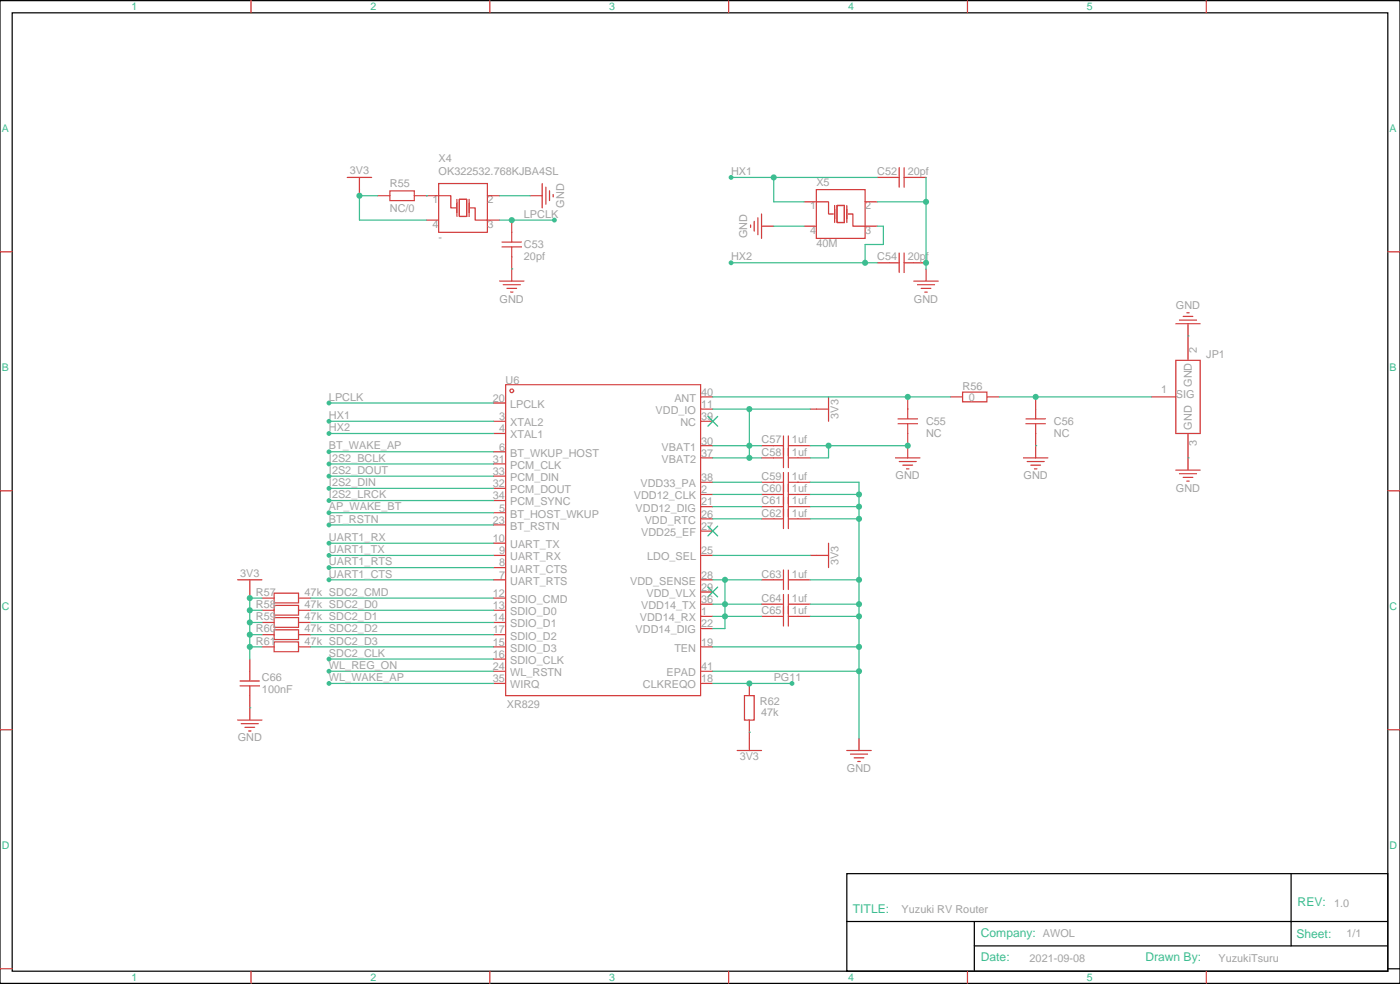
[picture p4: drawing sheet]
<svg xmlns="http://www.w3.org/2000/svg" width="405mm" height="285mm" viewBox="0 0 405 285" stroke-linecap="round" stroke-linejoin="round" font-family="sans-serif">
<path d="M0 .2h405.3v284.3h-405.3zM3.5 3.7h398.3v277.3h-398.3zM245.2 252.8h156.6v28.2h-156.6zM373.8 252.8v20.9M245.2 266.6h156.5M282.1 273.7h119.6M282.1 266.6v14.1M401.8 280.3h3.5" fill="none" stroke="#000" stroke-width=".35"/>
<g fill="none" stroke="#d43d3d" stroke-width=".35">
<path d="M72.7 .2v3.5M141.8 .2v3.5M211 .2v3.5M280.1 .2v3.5M349.2 .2v3.5M100.5 51.3h7.1M104.1 51.3v5.3M109.4 56.6h3.5M112.9 55.2h7v2.8h-7zM119.9 56.6h10.6v3.6h1.4M127 53.1h14.1v14.1h-14.1zM132.3 57.7v4.9"/>
<path d="M133 57.7h2.1v4.9h-2.1zM135.8 57.7v4.9M141.1 56.6h3.5M153.5 56.6h3.5M157 53.1v7.1M158 54.2v4.9M159.1 55.2v2.8M160.2 56.3v.7M232.8 58.4h7.1v3.5h1.4M236.4 54.9h14.1v14.1h-14.1zM241.7 59.5v4.9M242.4 59.5h2.1v4.9h-2.1z"/>
<path d="M245.2 59.5v4.9M250.5 58.4h3.5M254 51.3h6.3M260.3 48.5v5.7M261.8 51.3h6.3M261.8 48.5v5.7M0 72.9h3.5M123.5 63.7h3.5M136.2 60.2h1.4v3.5h7M145.3 70h5.7M145.3 71.4h5.7M148.2 63.7v6.3"/>
<path d="M148.2 71.4v9.9M217.3 65.1v.7M218.4 64v2.9M219.4 63v4.9M220.5 65.4h3.5M220.5 61.9v7.1M232.8 65.4h3.6M245.5 61.9h1.4v3.5h7.1M254 76h6.3M260.3 73.2v5.7M261.8 73.2v5.7M261.8 76h6.3"/>
<path d="M268.1 77.8v3.5M401.8 72.9h3.5M144.6 81.3h7.1M145.7 82.4h4.9M146.8 83.4h2.8M147.8 84.5h.7M264.6 81.3h7M265.6 82.4h5M266.7 83.4h2.8M267.8 84.5h.7M340.4 93.7h7.1M341.5 92.6h4.9"/>
<path d="M342.5 91.6h2.9M343.6 90.5h.7M344 93.7v10.6M142.9 116.6h3.5M146.4 111.3h56.4v90h-56.4zM202.8 118.4h3.6M202.8 114.8h3.6M234.6 118.4h5.3M239.9 114.8v7.1M262.8 114.8v6.4M275.2 114.8h3.5M278.7 113.4h7.1v2.8h-7.1z"/>
<path d="M285.8 114.8h3.5M299.9 114.8v6.4M333.4 114.8h7M340.4 104.3h7.1v21.1h-7.1zM142.9 121.9h3.5M142.9 125.4h3.5M142.9 130.7h3.5M142.9 134.2h3.5M142.9 137.8h3.5M202.8 121.9h3.6M202.8 128.9h3.6M202.8 132.5h3.6"/>
<path d="M202.8 139.5h3.6M220.5 128.9h6.3M220.5 132.5h6.3M220.5 139.5h6.3M226.8 126.1v9.2M226.8 136.7v16.2M228.2 128.9h6.4M228.2 132.5h6.4M228.2 139.5h6.4M228.2 126.1v9.2M228.2 136.7v16.2M259.3 132.5h7"/>
<path d="M260 121.2h5.6M260 122.6h5.6M260.3 133.5h5M261.4 134.6h2.8M262.5 135.7h.7M262.8 122.6v9.9M296.3 132.5h7.1M297 121.2h5.7M297 122.6h5.7M297.4 133.5h4.9M298.4 134.6h2.9M299.5 135.7h.7"/>
<path d="M299.9 122.6v9.9M340.4 136h7.1M341.5 137.1h4.9M342.5 138.1h2.9M343.6 139.2h.7M344 125.4v10.6M0 142h3.5M142.9 148.4h3.5M142.9 157.2h3.5M142.9 151.9h3.5M142.9 141.3h3.5M142.9 144.8h3.5"/>
<path d="M202.8 143.1h3.6M202.8 146.6h3.6M202.8 150.1h3.6M202.8 153.6h3.6M220.5 143.1h6.3M220.5 146.6h6.3M220.5 150.1h6.3M228.2 143.1h6.4M228.2 146.6h6.4M228.2 150.1h6.4M239.9 157.2v7M401.8 142h3.5"/>
<path d="M68.8 167.8h7M72.3 167.8v5.2M75.8 173h3.6M75.8 176.6h3.6M79.4 171.6h7v2.9h-7zM79.4 175.2h7v2.8h-7zM79.4 178.7h7v2.8h-7zM86.4 173h3.6M86.4 176.6h3.6M142.9 167.8h3.5M142.9 164.2h3.5M142.9 160.7h3.5"/>
<path d="M142.9 173h3.5M142.9 176.6h3.5M202.8 178.3h3.6M202.8 167.8h3.6M202.8 160.7h3.6M202.8 171.3h3.6M202.8 174.8h3.6M220.5 178.3h6.3M220.5 167.8h6.3M220.5 174.8h6.3M226.8 164.9v5.7M226.8 172v9.2"/>
<path d="M228.2 178.3h6.4M228.2 167.8h6.4M228.2 174.8h6.4M228.2 164.9v5.7M228.2 172v9.2M234.6 160.7h5.3M69.5 197h5.6M69.5 198.4h5.6M72.3 190.7v6.3M72.3 198.4v9.9M75.8 180.1h3.6M75.8 187.2h3.6"/>
<path d="M75.8 183.6h3.6M79.4 182.2h7v2.8h-7zM79.4 185.7h7v2.9h-7zM86.4 180.1h3.6M86.4 187.2h3.6M86.4 183.6h3.6M142.9 180.1h3.5M142.9 187.2h3.5M142.9 190.7h3.5M142.9 183.6h3.5M142.9 197.7h3.5M142.9 194.2h3.5"/>
<path d="M202.8 187.2h3.6M202.8 197.7h3.6M202.8 181.9h3.6M202.8 194.2h3.6M217 197.7v3.6M0 211.1h3.5M68.8 208.3h7M69.8 209.4h5M70.9 210.4h2.8M72 211.5h.7M213.4 217.1h7.1M215.5 201.3h2.9v7h-2.9z"/>
<path d="M217 208.3v8.8M245.2 217.1h7M246.2 218.2h5M247.3 219.3h2.8M248.7 213.6v3.5M401.8 211.1h3.5M248.4 220.3h.7M0 280.3h3.5M72.7 281v3.5M141.8 281v3.5M211 281v3.5M280.1 281v3.5"/>
<path d="M349.2 281v3.5"/>
<circle cx="148.2" cy="113.1" r=".53"/>
</g>
<path d="M205 120.5l2.8 2.8M207.8 120.5l-2.8 2.8M205 152.2l2.8 2.9M207.8 152.2l-2.8 2.9M205 169.9l2.8 2.8M207.8 169.9l-2.8 2.8" fill="none" stroke="#3c3" stroke-width=".35"/>
<path d="M211.7 51.3h42.3M224 51.3v7.1h8.8M254 58.4h14.1M268.1 51.3v26.5M144.6 63.7h15.9M211.7 76h42.3M224 65.4h8.8M254 65.4h1.8v5.3h-5.3v5.3" fill="none" stroke="#3dbd91" stroke-width=".35"/>
<circle cx="148.2" cy="77.8" r=".18" fill="#3dbd91"/>
<path d="M144.6 56.6h8.9" fill="none" stroke="#3dbd91" stroke-width=".35"/>
<circle cx="123.5" cy="56.6" r=".18" fill="#3dbd91"/>
<g fill="none" stroke="#3dbd91" stroke-width=".35">
<path d="M109.4 56.6h-5.3v7.1h19.4M95.2 116.6h47.7M95.2 121.9h47.7M95.2 125.4h47.7M95.2 130.7h47.7M95.2 134.2h47.7M95.2 137.8h47.7M95.2 144.8h47.7M95.2 148.4h47.7M95.2 157.2h47.7M95.2 151.9h47.7M90 173h52.9"/>
<path d="M95.2 160.7h47.7M95.2 164.2h47.7M95.2 167.8h47.7M90 180.1h52.9M90 183.6h52.9M90 187.2h52.9M95.2 190.7h47.7M95.2 194.2h47.7M95.2 197.7h47.7"/>
</g>
<circle cx="299.9" cy="128.9" r=".18" fill="#3dbd91"/>
<path d="M206.4 114.8h68.8M289.3 114.8h44.1" fill="none" stroke="#3dbd91" stroke-width=".35"/>
<g fill="#3dbd91">
<circle cx="344" cy="132.5" r=".18"/>
<circle cx="344" cy="97.2" r=".18"/>
</g>
<g fill="none" stroke="#3dbd91" stroke-width=".35">
<path d="M206.4 118.4h28.2M217 118.4v14.1M206.4 132.5h14.1M206.4 128.9h14.1M206.4 139.5h14.1M234.6 128.9h28.2M234.6 139.5h14.1v74.1M239.9 128.9v3.6h-5.3M206.4 150.1h14.1M206.4 146.6h14.1M206.4 143.1h14.1M234.6 150.1h14.1"/>
<path d="M234.6 146.6h14.1M234.6 143.1h14.1M206.4 160.7h28.2M234.6 167.8h14.1M234.6 174.8h14.1M234.6 178.3h14.1M206.4 194.2h42.3M206.4 187.2h42.3M206.4 197.7h22.9"/>
</g>
<circle cx="217" cy="211.9" r=".18" fill="#3dbd91"/>
<path d="M72.3 176.6h3.5M75.8 173h-3.5v17.7M90 176.6h52.9M72.3 180.1h3.5M72.3 183.6h3.5M72.3 187.2h3.5" fill="none" stroke="#3dbd91" stroke-width=".35"/>
<circle cx="72.3" cy="204.8" r=".18" fill="#3dbd91"/>
<path d="M95.2 141.3h47.7M206.4 178.3h14.1M206.4 174.8h14.1M206.4 167.8h14.1M209.9 167.8v14.1h-3.5" fill="none" stroke="#3dbd91" stroke-width=".35"/>
<g fill="#3dbd91">
<circle cx="224" cy="51.3" r=".88"/>
<circle cx="268.1" cy="58.4" r=".88"/>
<circle cx="268.1" cy="76" r=".88"/>
<circle cx="250.5" cy="76" r=".88"/>
<circle cx="148.2" cy="63.7" r=".88"/>
<circle cx="104.1" cy="56.6" r=".88"/>
<circle cx="262.8" cy="114.8" r=".88"/>
<circle cx="299.9" cy="114.8" r=".88"/>
<circle cx="217" cy="132.5" r=".88"/>
<circle cx="217" cy="128.9" r=".88"/>
<circle cx="217" cy="118.4" r=".88"/>
<circle cx="262.8" cy="128.9" r=".88"/>
<circle cx="239.9" cy="128.9" r=".88"/>
<circle cx="248.7" cy="167.8" r=".88"/>
<circle cx="248.7" cy="150.1" r=".88"/>
<circle cx="248.7" cy="174.8" r=".88"/>
<circle cx="248.7" cy="178.3" r=".88"/>
<circle cx="248.7" cy="187.2" r=".88"/>
<circle cx="248.7" cy="194.2" r=".88"/>
<circle cx="248.7" cy="146.6" r=".88"/>
<circle cx="248.7" cy="143.1" r=".88"/>
<circle cx="217" cy="197.7" r=".88"/>
<circle cx="72.3" cy="183.6" r=".88"/>
<circle cx="72.3" cy="180.1" r=".88"/>
<circle cx="72.3" cy="176.6" r=".88"/>
<circle cx="72.3" cy="187.2" r=".88"/>
<circle cx="72.3" cy="173" r=".88"/>
<circle cx="209.9" cy="174.8" r=".88"/>
<circle cx="209.9" cy="178.3" r=".88"/>
<circle cx="209.9" cy="167.8" r=".88"/>
<circle cx="211.7" cy="51.3" r=".71"/>
<circle cx="211.7" cy="76" r=".71"/>
<circle cx="160.5" cy="63.7" r=".71"/>
<circle cx="95.3" cy="116.6" r=".71"/>
<circle cx="95.3" cy="121.9" r=".71"/>
<circle cx="95.3" cy="125.4" r=".71"/>
<circle cx="95.3" cy="130.7" r=".71"/>
<circle cx="95.3" cy="134.2" r=".71"/>
<circle cx="95.3" cy="137.8" r=".71"/>
<circle cx="95.3" cy="144.8" r=".71"/>
<circle cx="95.3" cy="148.3" r=".71"/>
<circle cx="95.3" cy="157.2" r=".71"/>
<circle cx="95.3" cy="160.7" r=".71"/>
<circle cx="95.3" cy="164.2" r=".71"/>
<circle cx="95.3" cy="167.8" r=".71"/>
<circle cx="95.3" cy="151.9" r=".71"/>
<circle cx="95.3" cy="190.7" r=".71"/>
<circle cx="95.3" cy="194.2" r=".71"/>
<circle cx="95.3" cy="197.7" r=".71"/>
<circle cx="229.3" cy="197.7" r=".71"/>
<circle cx="95.3" cy="141.3" r=".71"/>
</g>
<g font-size="3.5" fill="#3dbc91">
<text x="375.7" y="262.3">REV:</text>
<text x="246.9" y="264">TITLE:</text>
<text x="284" y="271.1">Company: AWOL</text>
<text x="375.4" y="271.4">Sheet:</text>
<text x="284" y="278.1">Date:</text>
<text x="331.6" y="278.1">Drawn By:</text>
</g>
<g font-size="3.1" fill="#3dbc91">
<text x="38.1" y="3">1</text>
<text x="107.2" y="3">2</text>
<text x="176.4" y="3">3</text>
<text x="245.5" y="3">4</text>
<text x="314.7" y="3">5</text>
<text x=".5" y="38.1">A</text>
<text x="402.3" y="38.1">A</text>
<text x=".5" y="107.3">B</text>
<text x="402.3" y="107.3">B</text>
<text x=".5" y="176.4">C</text>
<text x="402.3" y="176.4">C</text>
<text x=".5" y="245.6">D</text>
<text x="402.3" y="245.6">D</text>
<text x="38.1" y="283.8">1</text>
<text x="107.2" y="283.8">2</text>
<text x="176.4" y="283.8">3</text>
<text x="245.5" y="283.8">4</text>
<text x="314.7" y="283.8">5</text>
</g>
<g font-size="3.1" fill="#a2a2a2">
<text x="127" y="46.8">X4</text>
<text x="101.3" y="50.5">3V3</text>
<text x="127" y="50.7">OK322532.768KJBA4SL</text>
<text x="211.7" y="50.7">HX1</text>
<text x="236.4" y="53.9">X5</text>
<text x="254" y="50.7">C52</text>
<text x="262.8" y="50.7">20pf</text>
<text x="112.9" y="54.2">R55</text>
<text x="125.3" y="58.8">1</text>
<text x="141.1" y="58.8">2</text>
<text x="112.9" y="61.3">NC/0</text>
<text x="125.3" y="65.8">4</text>
<text x="141.1" y="65.8">3</text>
<text x="151.7" y="63">LPCLK</text>
<text x="163.4" y="60.1" transform="rotate(-90 163.4 60.1)">GND</text>
<text x="234.6" y="60.6">1</text>
<text x="250.5" y="60.6">2</text>
<text x="127" y="69.7">-</text>
<text x="151.7" y="71.8">C53</text>
<text x="216.3" y="68.9" transform="rotate(-90 216.3 68.9)">GND</text>
<text x="234.6" y="67.6">4</text>
<text x="236.4" y="71.5">40M</text>
<text x="250.5" y="67.6">3</text>
<text x="151.7" y="75.4">20pf</text>
<text x="211.7" y="75.4">HX2</text>
<text x="254" y="75.4">C54</text>
<text x="262.8" y="75.4">20pf</text>
<text x="144.7" y="87.5">GND</text>
<text x="264.6" y="87.5">GND</text>
<text x="340.5" y="89.3">GND</text>
<text x="346.5" y="102.1" transform="rotate(-90 346.5 102.1)">2</text>
<text x="349.2" y="103.6">JP1</text>
<text x="146.4" y="111">U6</text>
<text x="278.7" y="112.7">R56</text>
<text x="336.2" y="113.8">1</text>
<text x="345.1" y="112" transform="rotate(-90 345.1 112)">GND</text>
<text x="95.2" y="115.9">LPCLK</text>
<text x="142.7" y="116.3">20</text>
<text x="147.7" y="118">LPCLK</text>
<text x="189.8" y="119.8">VDD_IO</text>
<text x="195.2" y="116.3">ANT</text>
<text x="203" y="118">11</text>
<text x="203" y="114.5">40</text>
<text x="280.5" y="115.9">0</text>
<text x="340.5" y="115.2">SIG</text>
<text x="95.2" y="121.2">HX1</text>
<text x="95.2" y="124.8">HX2</text>
<text x="144.5" y="121.6">3</text>
<text x="144.5" y="125.1">4</text>
<text x="147.7" y="123.3">XTAL2</text>
<text x="197" y="123.3">NC</text>
<text x="203" y="121.6">39</text>
<text x="242.8" y="121.2" transform="rotate(-90 242.8 121.2)">3V3</text>
<text x="268.1" y="123">C55</text>
<text x="305.2" y="123">C56</text>
<text x="345.1" y="124.3" transform="rotate(-90 345.1 124.3)">GND</text>
<text x="95.2" y="130">BT_WAKE_AP</text>
<text x="144.5" y="130.4">6</text>
<text x="147.7" y="126.8">XTAL1</text>
<text x="191.6" y="130.4">VBAT1</text>
<text x="203" y="128.6">30</text>
<text x="220.5" y="131.8">C58</text>
<text x="220.5" y="128.3">C57</text>
<text x="229.3" y="131.8">1uf</text>
<text x="229.3" y="128.3">1uf</text>
<text x="268.1" y="126.5">NC</text>
<text x="305.2" y="126.5">NC</text>
<text x="346.5" y="128.9" transform="rotate(-90 346.5 128.9)">3</text>
<text x="95.2" y="133.6">I2S2_BCLK</text>
<text x="95.2" y="137.1">I2S2_DOUT</text>
<text x="142.7" y="133.9">31</text>
<text x="142.7" y="137.4">33</text>
<text x="147.7" y="132.1">BT_WKUP_HOST</text>
<text x="147.7" y="135.7">PCM_CLK</text>
<text x="191.6" y="133.9">VBAT2</text>
<text x="203" y="132.1">37</text>
<text x="95.2" y="140.6">I2S2_DIN</text>
<text x="142.7" y="141">32</text>
<text x="147.7" y="142.7">PCM_DOUT</text>
<text x="147.7" y="139.2">PCM_DIN</text>
<text x="185.4" y="141">VDD33_PA</text>
<text x="203" y="142.7">2</text>
<text x="203" y="139.2">38</text>
<text x="220.5" y="138.9">C59</text>
<text x="220.5" y="142.4">C60</text>
<text x="229.3" y="138.9">1uf</text>
<text x="229.3" y="142.4">1uf</text>
<text x="259.3" y="138.7">GND</text>
<text x="296.4" y="138.7">GND</text>
<text x="340.5" y="142.2">GND</text>
<text x="95.2" y="144.2">I2S2_LRCK</text>
<text x="95.2" y="147.7">AP_WAKE_BT</text>
<text x="142.7" y="144.5">34</text>
<text x="144.5" y="148">5</text>
<text x="147.7" y="149.8">BT_HOST_WKUP</text>
<text x="147.7" y="146.2">PCM_SYNC</text>
<text x="183.5" y="144.5">VDD12_CLK</text>
<text x="184" y="148">VDD12_DIG</text>
<text x="203" y="146.2">21</text>
<text x="203" y="149.8">26</text>
<text x="220.5" y="145.9">C61</text>
<text x="220.5" y="149.5">C62</text>
<text x="229.3" y="145.9">1uf</text>
<text x="229.3" y="149.5">1uf</text>
<text x="95.2" y="151.2">BT_RSTN</text>
<text x="142.7" y="151.5">23</text>
<text x="147.7" y="153.3">BT_RSTN</text>
<text x="185.6" y="155.1">VDD25_EF</text>
<text x="186.7" y="151.5">VDD_RTC</text>
<text x="203" y="153.3">27</text>
<text x="95.2" y="156.5">UART1_RX</text>
<text x="95.2" y="160">UART1_TX</text>
<text x="142.7" y="156.8">10</text>
<text x="144.5" y="160.4">9</text>
<text x="147.7" y="158.6">UART_TX</text>
<text x="203" y="160.4">25</text>
<text x="69.5" y="166.9">3V3</text>
<text x="95.2" y="163.6">UART1_RTS</text>
<text x="95.2" y="167.1">UART1_CTS</text>
<text x="144.5" y="167.4">7</text>
<text x="144.5" y="163.9">8</text>
<text x="147.7" y="165.7">UART_CTS</text>
<text x="147.7" y="162.1">UART_RX</text>
<text x="187.4" y="162.1">LDO_SEL</text>
<text x="203" y="167.4">28</text>
<text x="220.5" y="167.1">C63</text>
<text x="229.3" y="167.1">1uf</text>
<text x="242.8" y="163.5" transform="rotate(-90 242.8 163.5)">3V3</text>
<text x="74.1" y="172.4">R57</text>
<text x="88.2" y="172.4">47k SDC2_CMD</text>
<text x="142.7" y="172.7">12</text>
<text x="147.7" y="169.2">UART_RTS</text>
<text x="182.5" y="169.2">VDD_SENSE</text>
<text x="187.2" y="172.7">VDD_VLX</text>
<text x="203" y="170.9">29</text>
<text x="74.1" y="175.9">R58</text>
<text x="74.1" y="179.4">R59</text>
<text x="88.2" y="175.9">47k SDC2_D0</text>
<text x="88.2" y="179.4">47k SDC2_D1</text>
<text x="142.7" y="176.2">13</text>
<text x="142.7" y="179.8">14</text>
<text x="147.7" y="174.5">SDIO_CMD</text>
<text x="147.7" y="178">SDIO_D0</text>
<text x="185.3" y="179.8">VDD14_RX</text>
<text x="185.6" y="176.2">VDD14_TX</text>
<text x="203" y="178">1</text>
<text x="203" y="174.5">36</text>
<text x="220.5" y="174.1">C64</text>
<text x="220.5" y="177.7">C65</text>
<text x="229.3" y="174.1">1uf</text>
<text x="229.3" y="177.7">1uf</text>
<text x="74.1" y="183">R60</text>
<text x="88.2" y="183">47k SDC2_D2</text>
<text x="142.7" y="183.3">17</text>
<text x="147.7" y="181.5">SDIO_D1</text>
<text x="147.7" y="185.1">SDIO_D2</text>
<text x="184" y="183.3">VDD14_DIG</text>
<text x="203" y="181.5">22</text>
<text x="74.1" y="186.5">R61</text>
<text x="88.2" y="186.5">47k SDC2_D3</text>
<text x="95.2" y="190">SDC2_CLK</text>
<text x="142.7" y="186.8">15</text>
<text x="142.7" y="190.3">16</text>
<text x="147.7" y="188.6">SDIO_D3</text>
<text x="195.2" y="188.6">TEN</text>
<text x="203" y="186.8">19</text>
<text x="75.8" y="197.1">C66</text>
<text x="95.2" y="193.5">WL_REG_ON</text>
<text x="95.2" y="197.1">WL_WAKE_AP</text>
<text x="142.7" y="193.9">24</text>
<text x="142.7" y="197.4">35</text>
<text x="147.7" y="192.1">SDIO_CLK</text>
<text x="147.7" y="195.6">WL_RSTN</text>
<text x="193" y="195.6">EPAD</text>
<text x="203" y="197.4">18</text>
<text x="203" y="193.9">41</text>
<text x="224" y="197.1">PG11</text>
<text x="75.8" y="200.6">100nF</text>
<text x="147.7" y="199.2">WIRQ</text>
<text x="186.1" y="199.2">CLKREQO</text>
<text x="146.7" y="204.8">XR829</text>
<text x="220" y="204.1">R62</text>
<text x="220.4" y="207.3">47k</text>
<text x="68.8" y="214.5">GND</text>
<text x="214.2" y="219.8">3V3</text>
<text x="245.2" y="223.3">GND</text>
<text x="386.3" y="262.3">1.0</text>
<text x="261.1" y="264.1">Yuzuki RV Router</text>
<text x="389.8" y="271.2">1/1</text>
<text x="298.1" y="278.2">2021-09-08</text>
<text x="352.8" y="278.2">YuzukiTsuru</text>
</g>
</svg>
